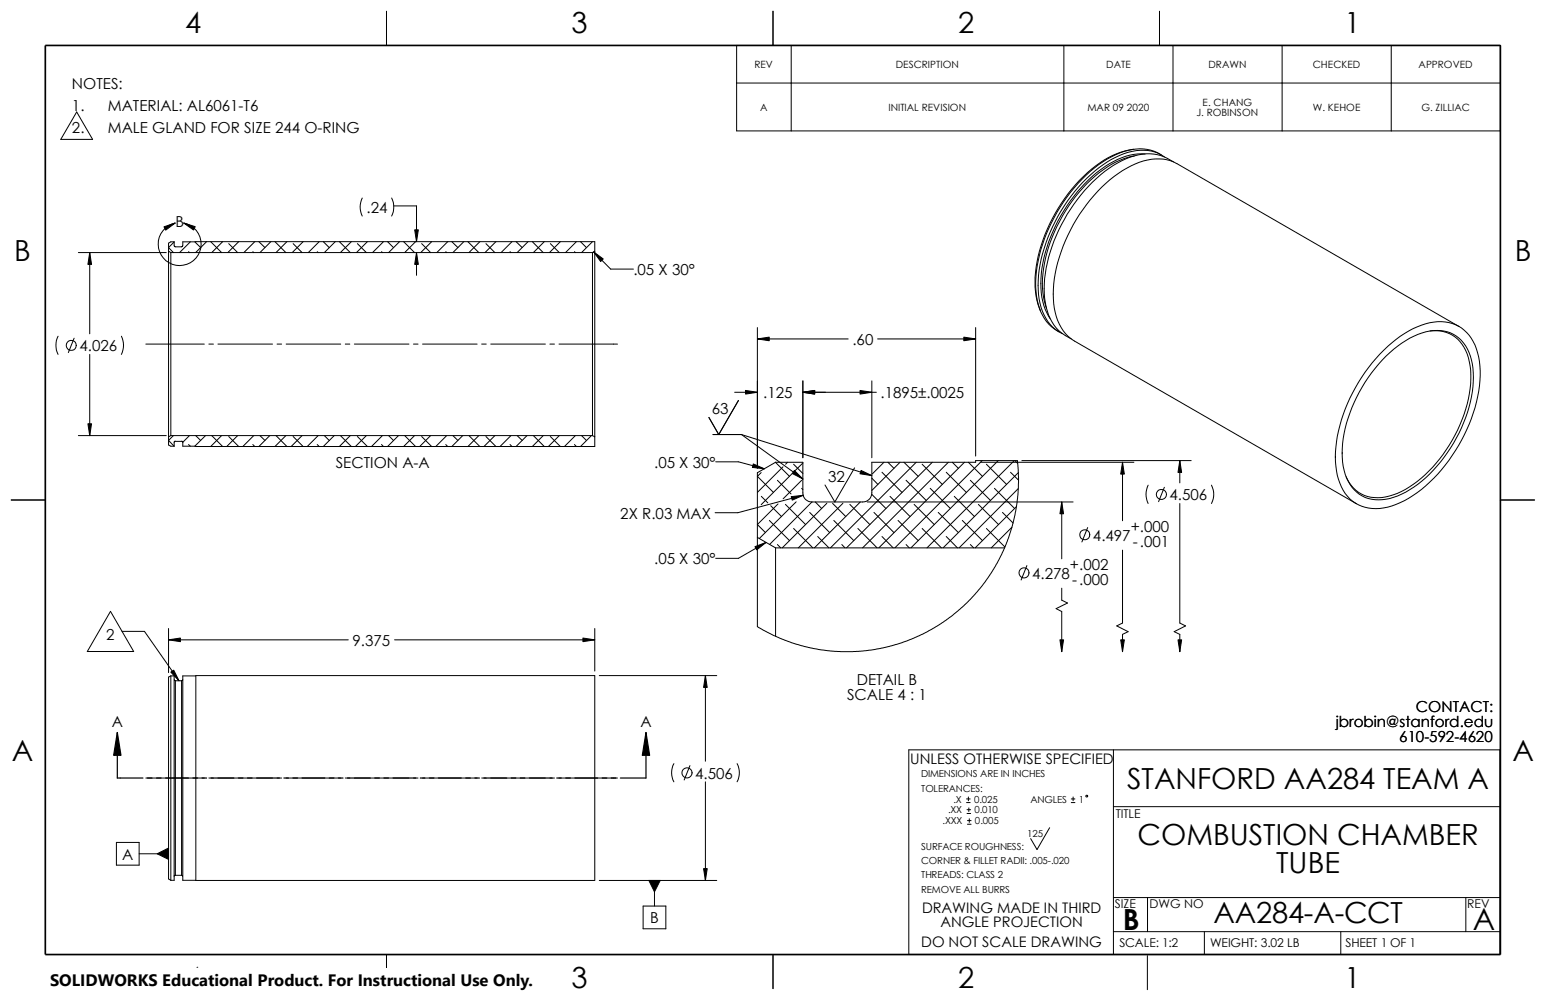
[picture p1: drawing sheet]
<svg xmlns="http://www.w3.org/2000/svg" width="432mm" height="279mm" viewBox="0 0 432 279" stroke-linecap="round" stroke-linejoin="round" font-family="sans-serif">
<g fill="none" stroke="#000" stroke-width=".28">
<path d="M107.9 3.1v9.6M205.7 12.7h213.4v23.9h-213.4zM215.9 3.1v9.6M221 12.7v23.9M297.1 12.7v23.9M323.8 3.1v9.6M327.6 12.7v23.9M358.1 12.7v23.9M388.6 12.7v23.9M21.4 31.3l4.5 7.6h-8.9zM205.7 23.2h213.4M101.2 55.3a5.6 5.6 0 0 0 0 5.1"/>
<path d="M109.4 55.3a5.6 5.6 0 0 1 0 5.1M110 57.5h6.3v10M316.7 41.7a24.1 24.1 0 0 0-14.1 7.6 44.4 44.4 0 0 0-13.5 29.6 19.9 19.9 0 0 0 1.5 8M316.8 43.6a27.6 27.6 0 0 0-15.4 10.1 41.8 41.8 0 0 0-10.2 26.9l.3 2.5 .8 3M319.8 43a19.8 19.8 0 0 0-13.4 5.2 44 44 0 0 0-15.7 29.7 17.8 17.8 0 0 0 2.6 11.1M324.4 43.3a12.3 12.3 0 0 0-11.7-.5 38.4 38.4 0 0 0-18.2 17.9 38.1 38.1 0 0 0-5 21.9 12.4 12.4 0 0 0 6.4 10.2M325.2 43.9a11.8 11.8 0 0 0-11.3-1 36.1 36.1 0 0 0-16.6 14.6 41.8 41.8 0 0 0-7.3 23.5 13.9 13.9 0 0 0 5.5 11.6l1.2 .6M327.8 45.3a12.8 12.8 0 0 0-13.3-.9 39.5 39.5 0 0 0-18 18.4 38.6 38.6 0 0 0-4.7 20.5 13.1 13.1 0 0 0 7.4 11.4M21.9 70.6h24.5M25.1 70.6v22.7M47.1 70.2v51.8M47.1 70.2l.6 .4"/>
<path d="M47.7 70.6v51.1M47.7 70.6h117.8M48.6 67.6l.2 1.3 1.9 .1 .3-.3 .1-1.1 115-.1v2.7M48.6 67.6l-1.5 1.6 1.3 1.4M48.6 67.6h-.9l-.6 .3v2.3M48.9 62.3a6 6 0 0 0-3.8 9.2 6 6 0 0 0 10 0 6 6 0 0 0-3.8-9.2M52.7 70.3l.2 .3M53.2 67.6l-3 3M54.4 67.6l1.6 1.6M57.7 67.5l-3 3.1M58.8 67.5l3.1 3.1M62.2 67.5l-3.1 3.1"/>
<path d="M63.9 68.1l2.5 2.5M66.7 67.5l-3.1 3.1M70.6 70.3l.3 .3M71.2 67.5l-3.1 3.1M72.3 67.5l1.7 1.7M75.6 67.5l-3 3.1M76.8 67.5l3 3.1M80.1 67.5l-3 3.1M81.9 68.1l2.5 2.5M84.7 67.5l-3.1 3.1M88.6 70.3l.3 .3M89.2 67.5l-3.1 3.1"/>
<path d="M90.3 67.5l1.6 1.7M93.6 67.5l-3 3.1M94.8 67.5l3 3.1M98.1 67.5l-3 3.1M99.8 68.1l2.5 2.5M102.6 67.5l-3 3.1M106.6 70.3l.2 .3M107.1 67.5l-3 3.1M108.2 67.5l1.7 1.7M111.6 67.5l-3.1 3.1M112.7 67.5l3.1 3.1M116.1 67.5l-3.1 3.1"/>
<path d="M116.3 70.6v6.3M117.8 68.1l2.5 2.5M120.6 67.5l-3.1 3.1M124.5 70.3l.3 .3M125.1 67.5l-3.1 3.1M126.2 67.5l1.7 1.7M129.5 67.5l-3 3.1M130.7 67.5l3 3.1M134 67.5l-3 3.1M135.7 68.1l2.5 2.5M138.5 67.5l-3 3.1M142.5 70.3l.2 .3"/>
<path d="M143 67.5l-3 3.1M144.1 67.5l1.7 1.7M147.5 67.5l-3.1 3.1M148.7 67.5l3 3.1M152 67.5l-3 3.1M153.7 68.1l2.5 2.5M156.5 67.5l-3 3.1M160.4 70.3l.3 .3M161 67.5l-3.1 3.1M162.1 67.5l1.7 1.7M165.5 70.6v51.1M165.5 67.5l-3.1 3.1"/>
<path d="M165.8 70.4l4.8 4.8h6.3M166.1 70.2v51.8M166.1 70.2l-.6 .4M16.2 93.9a5.7 5.7 0 0 0 0 5.1M20.7 94.5l-1.6 4M25.1 99v22.7M33.9 93.9a5.7 5.7 0 0 1 0 5.1M40.7 96.1h16.4M58.3 96.1h1.3M60.9 96.1h15.2M77.4 96.1h1.3M79.9 96.1h15.3"/>
<path d="M96.4 96.1h1.3M99 96.1h15.2M115.5 96.1h1.3M118 96.1h15.3M134.5 96.1h1.3M137.1 96.1h15.2M153.6 96.1h1.3M156.1 96.1h16.4M211.5 91.5v39.3M211.5 94.7h25.4M245.1 94.7h27.4M272.5 91.5v35.9"/>
<path d="M386.5 97.8a25.1 25.1 0 0 1 15.1-7.9 10.5 10.5 0 0 1 11.1 8.7 32 32 0 0 1-2.3 19.8 43.3 43.3 0 0 1-18.1 21.5 15.1 15.1 0 0 1-12 1.5 11.3 11.3 0 0 1-6.8-8.6 35.3 35.3 0 0 1 4.3-23 46 46 0 0 1 8.7-12zM387.1 99.5a22.7 22.7 0 0 1 13.2-7.1 9.6 9.6 0 0 1 10.7 8.1 32.3 32.3 0 0 1-4.3 21.9 35.3 35.3 0 0 1-16.3 16.2 10.9 10.9 0 0 1-11.5-1.1 13.6 13.6 0 0 1-4-10.9 41.3 41.3 0 0 1 12.2-27.1zM399.5 92.5a9.4 9.4 0 0 1 10.6 7.4 29.3 29.3 0 0 1-2.3 18.8 36.6 36.6 0 0 1-17.6 19.2 10.8 10.8 0 0 1-12.1-1.5l-1.2-1.5-.9-1.7M407.5 91.2l-78.8-45.5a13.3 13.3 0 0 0-12.8 .7 41.3 41.3 0 0 0-17.7 19.4 34.7 34.7 0 0 0-3.5 21.5 11.9 11.9 0 0 0 5.4 8l78.8 45.5M205.2 109.6h6.3M206.2 111.9l-5.5 9.5-2.7-4.8M224.2 106.4v21.5M224.2 109.6h20.6M243.5 106.4v21.5M3.1 139.7h9.6M21.9 121.7h24.5M47.1 122v2.3l.6 .4h.9"/>
<path d="M47.7 121.7l-.6 .3M47.7 121.7h117.8M48.4 121.7l-1.3 1.4 1.5 1.6M49 123.3l-.4 .1v1.3M49 123.3h1.7M50.7 123.3l.4 .3M52.7 124.2l.5 .5M52.9 121.7l-1.8 1.9M54.7 121.7l1.3 1.4M57.4 121.7l-3 3M59.1 121.7l3.1 3.1M61.9 121.7l-3.1 3.1"/>
<path d="M63.9 122l2.8 2.8M66.4 121.7l-3.1 3.1M70.6 124.2l.6 .6M70.9 121.7l-3.1 3.1M72.6 121.7l1.4 1.4M75.4 121.7l-3.1 3.1M77.1 121.7l3 3.1M79.8 121.7l-3 3.1M81.9 122l2.8 2.8M84.4 121.7l-3.1 3.1M88.6 124.2l.6 .6M88.9 121.7l-3.1 3.1"/>
<path d="M90.6 121.7l1.3 1.4M93.3 121.7l-3 3.1M95.1 121.7l3 3.1M97.8 121.7l-3 3.1M99.8 122l2.8 2.8M102.3 121.7l-3 3.1M106.6 124.2l.5 .6M106.8 121.7l-3 3.1M108.5 121.7l1.4 1.4M111.3 121.7l-3.1 3.1M113 121.7l3.1 3.1M115.8 121.7l-3.1 3.1"/>
<path d="M117.8 122l2.8 2.8M120.3 121.7l-3.1 3.1M124.5 124.2l.6 .6M124.8 121.7l-3.1 3.1M126.5 121.7l1.4 1.4M129.2 121.7l-3 3.1M131 121.7l3 3.1M133.7 121.7l-3 3.1M135.7 122l2.8 2.8M138.2 121.7l-3 3.1M142.5 124.2l.5 .6M142.7 121.7l-3 3.1"/>
<path d="M144.4 121.7l1.4 1.4M147.2 121.7l-3.1 3.1M149 121.7l3 3.1M151.7 121.7l-3 3.1M153.7 122l2.8 2.8M156.2 121.7l-3 3.1M160.4 124.2l.6 .6M160.7 121.7l-3.1 3.1M162.4 121.7l1.4 1.4M165.2 121.7l-3.1 3.1M165.5 121.7l.6 .3M166.1 122v2.8h-111.4l-3.6-.1v-1.1"/>
<path d="M199.1 121.4h8M199.9 129h6.3l7.3 2M207.1 121.4l17.1 12.4M207.1 121.4l36.4 11.5M212.6 132l-1.1 1.1 4.5 4.5M212.6 138.7l1.9 1.8M216.6 129.2l3.9 3.9M216.6 129.2h7.6v8.5a2.46 2.46 0 0 0 2.6 2.6M216.6 129.2l-5.1 2.9v18.1M217.1 134.2l3.8 3.8M218.7 130.4l-7.2 7.2M220 129.2l-.6 .5"/>
<path d="M221.3 132.3l-8.7 8.7M221.7 129.7l2.5 2.6M223.9 136.4l.3 .4M223.9 134.2l-5.2 5.2M224.2 129.4l-2.2 2.2M224.2 133.9h-.1M224.3 138.3h.1M224.3 138.4l-18.2 4.9h-6.4M238.7 130.7l-5.5 9.6-2.8-4.8M243.5 138.1l3.9 4M243.5 133.6l1.7 1.7M246.3 132l5.6 5.6"/>
<path d="M246.9 129.2l-3.3 3.2M248 129.2l1.7 1.7M248.6 138.7l5.6 5.6M251.4 129.2l-7.9 7.8M252.5 129.2l4 3.9M253.1 134.2l5.6 5.6M255.9 129.2l-24 23.9M257.6 129.7l5.6 5.6M259.8 136.4l5.6 5.7M260.4 129.2l-24 23.9M264.3 132l5.6 5.6M264.9 129.2l-24 23.9"/>
<path d="M266 129.2l1.7 1.7M266.5 138.7l5.7 5.6M269.4 129.2l-24 23.9M270.5 129.2l3.9 3.9M271 134.2l5.6 5.6M273.8 129.2h42.9M274.3 128.7l-24.4 24.4M275.5 129.7l5.6 5.6M277.7 136.4l5.7 5.7M278.8 128.7l-24.4 24.4M282.2 132l2.3 2.2M283.3 128.7l-24.4 24.4"/>
<path d="M283.5 128.7l.7 .8M284.4 136.5l-16.5 16.6M284.4 132l-21 21.1M284.5 134.1l-.4-5.4h-11.6v.5h-29v8.5a2.53 2.53 0 0 1-2.5 2.6h-14.2M284.5 134.1l-.2 4.2-.6 4.6-.9 3.9-1.2 3.7-1.3 3.3-1.9 3.7-2 3.3-2.8 3.7-4.8 5.1-3.2 2.7-3.9 2.6-3.8 2.2-3.3 1.5-3.9 1.4-4 1-4.9 .8-3.6 .3-5-.1-4.7-.6-4.6-1-4.7-1.5-3-1.3-4.7-2.5v-24.9M285.4 128.7h47.3M313.5 129.2v16.3M320.7 135.6a5.8 5.8 0 0 0 0 5.1M325.2 136.1l-1.6 4.1M329.5 128.7v6.2M338.4 135.6a5.5 5.5 0 0 1 0 5.1M419.1 139.7h9.5"/>
<path d="M211.5 150.2l5.1 2.9M214 151.6l-7.8 4.4h-6.3M214.9 145.4l5.6 5.6M215.3 141.3l3 3M216.6 153.1v24.7M216.6 153.1h64M217.1 152.1l1 1M217.3 140.8l-5.8 5.8 2.3 2.2M219.4 140.9l5.6 5.7M221.7 147.7l5.3 5.4M222.4 140.2l-10.3 10.3M226.1 143.2l5.6 5.6"/>
<path d="M226.8 140.3l-11.8 11.8M227.7 140.3l1.8 1.8M228.4 149.9l3.1 3.2M230.9 140.6l-12.4 12.5M232.5 140.6l3.7 3.7M232.9 145.4l5.6 5.6M235.1 152.1l.9 1M235.4 140.6l-12.4 12.5M237.4 140.9l5.6 5.7M239.6 147.7l5.4 5.4M240.3 140.3l-12.8 12.8M242.2 140.3h57.5"/>
<path d="M244.1 143.2l5.6 5.6M246.3 149.9l3.2 3.2M250.8 145.4l5.7 5.6M253.1 152.1l.9 1M255.3 140.9l5.6 5.7M257.6 147.7l5.3 5.4M262 143.2l5.7 5.6M264.3 149.9l3.1 3.2M268.8 145.4l5.6 5.6M271 152.1l.9 1M273.3 140.9l5.6 5.7M275.5 147.7l5.2 5.1"/>
<path d="M280 143.2l3 2.9M282.6 147.3l-5.7 5.8M283.9 141.6l-11.5 11.5M286.8 158l-1.6 4.1M296.5 140.3v15.8M303.8 147.4l-1.6 4M313.5 153.7v20.4l-1.6 .8 3.2 1.6-1.6 .7v4.9M329.5 140.7v33.4l1.6 .8-3.1 1.6 1.5 .7v4.9M30.9 170.8l6.4 11.2h-12.9zM34.1 176.4h6.2l9.7 13.8M47.1 175.6v12.3M47.1 178.8h50.2"/>
<path d="M110.2 178.8h55.9M166.1 175.6v11.9M296.5 164.3v3.4l1.7 .8-3.2 1.6 1.5 .8v11.2M47.7 188.8l-.6 .4v56.4l.6 .4M47.7 188.8v57.2M47.7 188.8h.9v57.2h-.9M48.7 189.9l.3 .3M49 190.2v54.4M49 190.2h1.7v54.4M51.1 189.9l-.4 .3M54.7 188.8h111.4v57.2h-111.4zM54.7 188.8h-3.6v57.2h3.6"/>
<path d="M167.4 188.8h32.8M197 188.8v23.9M40.7 217.4h16.4M58.3 217.4h1.3M60.9 217.4h15.2M77.4 217.4h1.3M79.9 217.4h15.3M96.4 217.4h1.3M99 217.4h15.2M115.5 217.4h1.3M118 217.4h15.3M134.5 217.4h1.3"/>
<path d="M137.1 217.4h15.2M153.6 217.4h1.3M156.1 217.4h16.4M188.2 213.4a5.4 5.4 0 0 0 0 5M192.7 213.9l-1.6 4M197 218.4v27.6M205.9 213.4a5.4 5.4 0 0 1 0 5M253.8 209.5h165.1v57.2h-165.1zM311 209.5v57.2M32.5 235.4h6.4v6.3h-6.4zM38.9 238.5h8.2M270 224.2h1"/>
<path d="M270 223.2h1M270.1 227.3h1M270.1 226.2h1M270.2 230.3h1M270.2 229.3h1M270.5 222.7v1M270.6 225.7v1M270.7 228.8v1M293.2 231.3l-3.6 6.1-1.7-3.1M299.2 224.2h1M299.2 223.2h1M299.7 222.7v1"/>
<path d="M311 225.4h107.9M49 244.5l-.3 .1-.1 .3M49 244.6h1.7M50.7 244.6l.3 .3M167.4 246h32.8M179.6 253.2h6.4v6.3h-6.4zM182.8 246v7.2M311 250.8h107.9M320.5 250.8v9.5M409.4 250.8v9.5M107.9 266.7v9.5M215.9 266.7v9.5"/>
<path d="M311 260.3h107.9M320.5 267v9.5M336.4 260.3v6.4M374.5 260.3v6.4"/>
<circle cx="19.9" cy="96.5" r="1.41"/>
<circle cx="324.4" cy="138.1" r="1.41"/>
<circle cx="303" cy="149.4" r="1.4"/>
<circle cx="286" cy="160.1" r="1.41"/>
<circle cx="191.9" cy="215.9" r="1.41"/>
<circle cx="303.5" cy="222.4" r=".25"/>
</g>
<path d="M12.7 12.7h406.4v254h-406.4z" fill="none" stroke="#000" stroke-width=".47"/>
<g fill="#000" stroke="#000" stroke-width=".28">
<path d="M25.1 70.6l.5 3.3h-1zM45.8 63.4l3.1-1.1-2.6 2zM51.3 62.3l3.2 1-.4 1zM115.8 64.2h1l-.5 3.3zM116.3 70.6l.5 3.3h-1zM165.8 70.4l2.7 1.9-.7 .8zM211.5 94.7l3.3-.5v1zM269.2 94.2l3.3 .5-3.3 .5zM208.2 109.1l3.3 .5-3.3 .5zM224.2 109.6l3.3-.5v1zM240.2 109.1l3.3 .5-3.3 .5zM24.6 118.4h1l-.5 3.3z"/>
<path d="M210.4 129.6l3.1 1.4-3.4-.4zM221.9 131.4l2.3 2.4-2.9-1.5zM221 138.8l3.3-.4-3 1.3zM240.5 131.4l3 1.5-3.3-.5zM313.5 129.2l.5 3.3h-1zM329.5 128.7l.5 3.3h-1zM210.9 152.7l3.1-1.1-2.6 2zM296.5 140.3l.6 3.3h-1.1zM47.1 178.8l3.3-.5v1zM162.8 178.3l3.3 .5-3.3 .5zM47.7 187.8l.8-.6 1.5 3zM197 188.8l.5 3.3h-1z"/>
<path d="M296 178.8h1.1l-.6 3.3zM313 178.8h1l-.5 3.3zM329 178.8h1l-.5 3.3zM43.9 238.5l3.2-1.6v3.2zM181.2 246h3.2l-1.6 3.2zM196.5 242.7h1l-.5 3.3z"/>
</g>
<path d="M32.8 204.7l1 6.3h-2.1zM180.4 204.7l1 6.3h-2z" fill="#000" stroke="#000" stroke-width=".34"/>
<g fill="none" stroke="#000" stroke-width=".34">
<path d="M32.8 204.7v12.7h7.1M41.2 217.4h1.3M43.7 217.4h1.3M46.3 217.4h6.3M53.9 217.4h1.3M56.4 217.4h1.3M59 217.4h6.3M66.6 217.4h1.3M69.1 217.4h1.3M71.7 217.4h6.3M79.3 217.4h1.3M81.8 217.4h1.3"/>
<path d="M84.4 217.4h6.3M92 217.4h1.3M94.5 217.4h1.3M97.1 217.4h6.3M104.7 217.4h1.3M107.2 217.4h1.3M109.8 217.4h6.3M117.4 217.4h1.3M119.9 217.4h1.3M122.5 217.4h6.3M130.1 217.4h1.3M132.6 217.4h1.3"/>
<path d="M135.2 217.4h6.3M142.8 217.4h1.3M145.3 217.4h1.3M147.9 217.4h6.3M155.5 217.4h1.3M158 217.4h1.3M160.6 217.4h6.3M168.2 217.4h1.3M170.7 217.4h1.3M180.4 204.7v12.7h-7.1"/>
</g>
<path d="M14 270.6h135.1v8.8h-135.1z" fill="#fff"/>
<text font-size="8.5" x="411.4" y="259.8">A</text>
<g font-size="8.1">
<text x="51.7" y="9.3">4</text>
<text x="159.6" y="9.3">3</text>
<text x="267.6" y="9.3">2</text>
<text x="375.5" y="9.3">1</text>
<text x="4" y="72.8">B</text>
<text x="423.1" y="72.8">B</text>
<text x="3.3" y="212.5">A</text>
<text x="422.4" y="212.5">A</text>
<text x="314.8" y="220.3">STANFORD AA284 TEAM A</text>
<text x="317.7" y="236.1">COMBUSTION CHAMBER</text>
<text x="356.5" y="244">TUBE</text>
<text x="338.9" y="257.8">AA284-A-CCT</text>
<text x="313.6" y="260">B</text>
<text x="51.7" y="276">4</text>
<text x="159.6" y="276">3</text>
<text x="267.6" y="276">2</text>
<text x="375.5" y="276">1</text>
</g>
<text font-size="4.6" x="14" y="275.6">SOLIDWORKS Educational Product. For Instructional Use Only.</text>
<g font-size="4.2">
<text x="20.1" y="24.8">NOTES:</text>
<text x="20.1" y="31">1.</text>
<text x="30.1" y="31">MATERIAL: AL6061-T6</text>
<text x="20.1" y="37.2">2.</text>
<text x="30.1" y="37.2">MALE GLAND FOR SIZE 244 O-RING</text>
<text x="102.3" y="59.5">.24</text>
<text x="49" y="63.4">B</text>
<text x="176.9" y="76.8">.05 X 30°</text>
<text x="22.2" y="98.1">4.026</text>
<text x="238.1" y="96.4">.60</text>
<text x="213.1" y="111.3">.125</text>
<text x="245.9" y="111.3">.1895±.0025</text>
<text x="198.8" y="115.8">63</text>
<text x="93.8" y="130.8">SECTION A-A</text>
<text x="182.7" y="130.7">.05 X 30°</text>
<text x="231.3" y="134.7">32</text>
<text x="326.6" y="139.8">4.506</text>
<text x="173.3" y="144.9">2X R.03 MAX</text>
<text x="315.8" y="148.8">+.000</text>
<text x="305.3" y="151">4.497</text>
<text x="316.4" y="152.9">-.001</text>
<text x="182.7" y="157.6">.05 X 30°</text>
<text x="288.3" y="161.7">4.278</text>
<text x="298.8" y="159.4">+.002</text>
<text x="299.4" y="163.5">-.000</text>
<text x="29.7" y="178.8">2</text>
<text x="98.5" y="180.5">9.375</text>
<text x="239.3" y="191.3">DETAIL B</text>
<text x="236.6" y="195.5">SCALE 4 : 1</text>
<text x="31.2" y="203">A</text>
<text x="178.9" y="203">A</text>
<text x="373.1" y="203">jbrobin@stanford.edu</text>
<text x="395.5" y="198.8">CONTACT:</text>
<text x="390.8" y="207.2">610-592-4620</text>
<text x="194.1" y="217.6">4.506</text>
<text x="34.1" y="240.2">A</text>
<text x="181.6" y="258">B</text>
</g>
<g font-size="4.1">
<text x="254.2" y="213.4">UNLESS OTHERWISE SPECIFIED</text>
<text x="257.5" y="255">DRAWING MADE IN THIRD</text>
<text x="262.6" y="259">ANGLE PROJECTION</text>
<text x="257.3" y="264.7">DO NOT SCALE DRAWING</text>
</g>
<g font-size="3.4">
<text x="311.6" y="228.6">TITLE</text>
<text x="311.4" y="253.8">SIZE</text>
<text x="321" y="253.8">DWG NO</text>
<text x="409.8" y="253.8">REV</text>
<text x="312.6" y="264.6">SCALE: 1:2</text>
<text x="338" y="264.6">WEIGHT: 3.02 LB</text>
<text x="375.8" y="264.6">SHEET 1 OF 1</text>
</g>
<g font-size="2.8">
<text x="210.7" y="19">REV</text>
<text x="250.2" y="19">DESCRIPTION</text>
<text x="308.9" y="19">DATE</text>
<text x="337.5" y="19">DRAWN</text>
<text x="366.7" y="19">CHECKED</text>
<text x="396.2" y="19">APPROVED</text>
<text x="335.9" y="29.5">E. CHANG</text>
<text x="212.3" y="31">A</text>
<text x="248.1" y="31">INITIAL REVISION</text>
<text x="303.7" y="31">MAR 09 2020</text>
<text x="334.2" y="32.4">J. ROBINSON</text>
<text x="366.7" y="31">W. KEHOE</text>
<text x="397" y="31">G. ZILLIAC</text>
</g>
<g font-size="2.7">
<text x="257.3" y="217.2">DIMENSIONS ARE IN INCHES</text>
<text x="257.3" y="221.2">TOLERANCES:</text>
<text x="264.8" y="227.3">.XX</text>
<text x="266.3" y="224.3">.X</text>
<text x="272.1" y="224.3">0.025</text>
<text x="272.2" y="227.3">0.010</text>
<text x="287.8" y="224.3">ANGLES</text>
<text x="301.3" y="224.3">1</text>
<text x="263.3" y="230.3">.XXX</text>
<text x="272.3" y="230.3">0.005</text>
<text x="286.9" y="233.8">125</text>
<text x="257.3" y="237.4">SURFACE ROUGHNESS:</text>
<text x="257.3" y="241.4">CORNER &amp; FILLET RADII: .005-.020</text>
<text x="257.3" y="245.4">THREADS: CLASS 2</text>
<text x="257.3" y="249.5">REMOVE ALL BURRS</text>
</g>
</svg>
